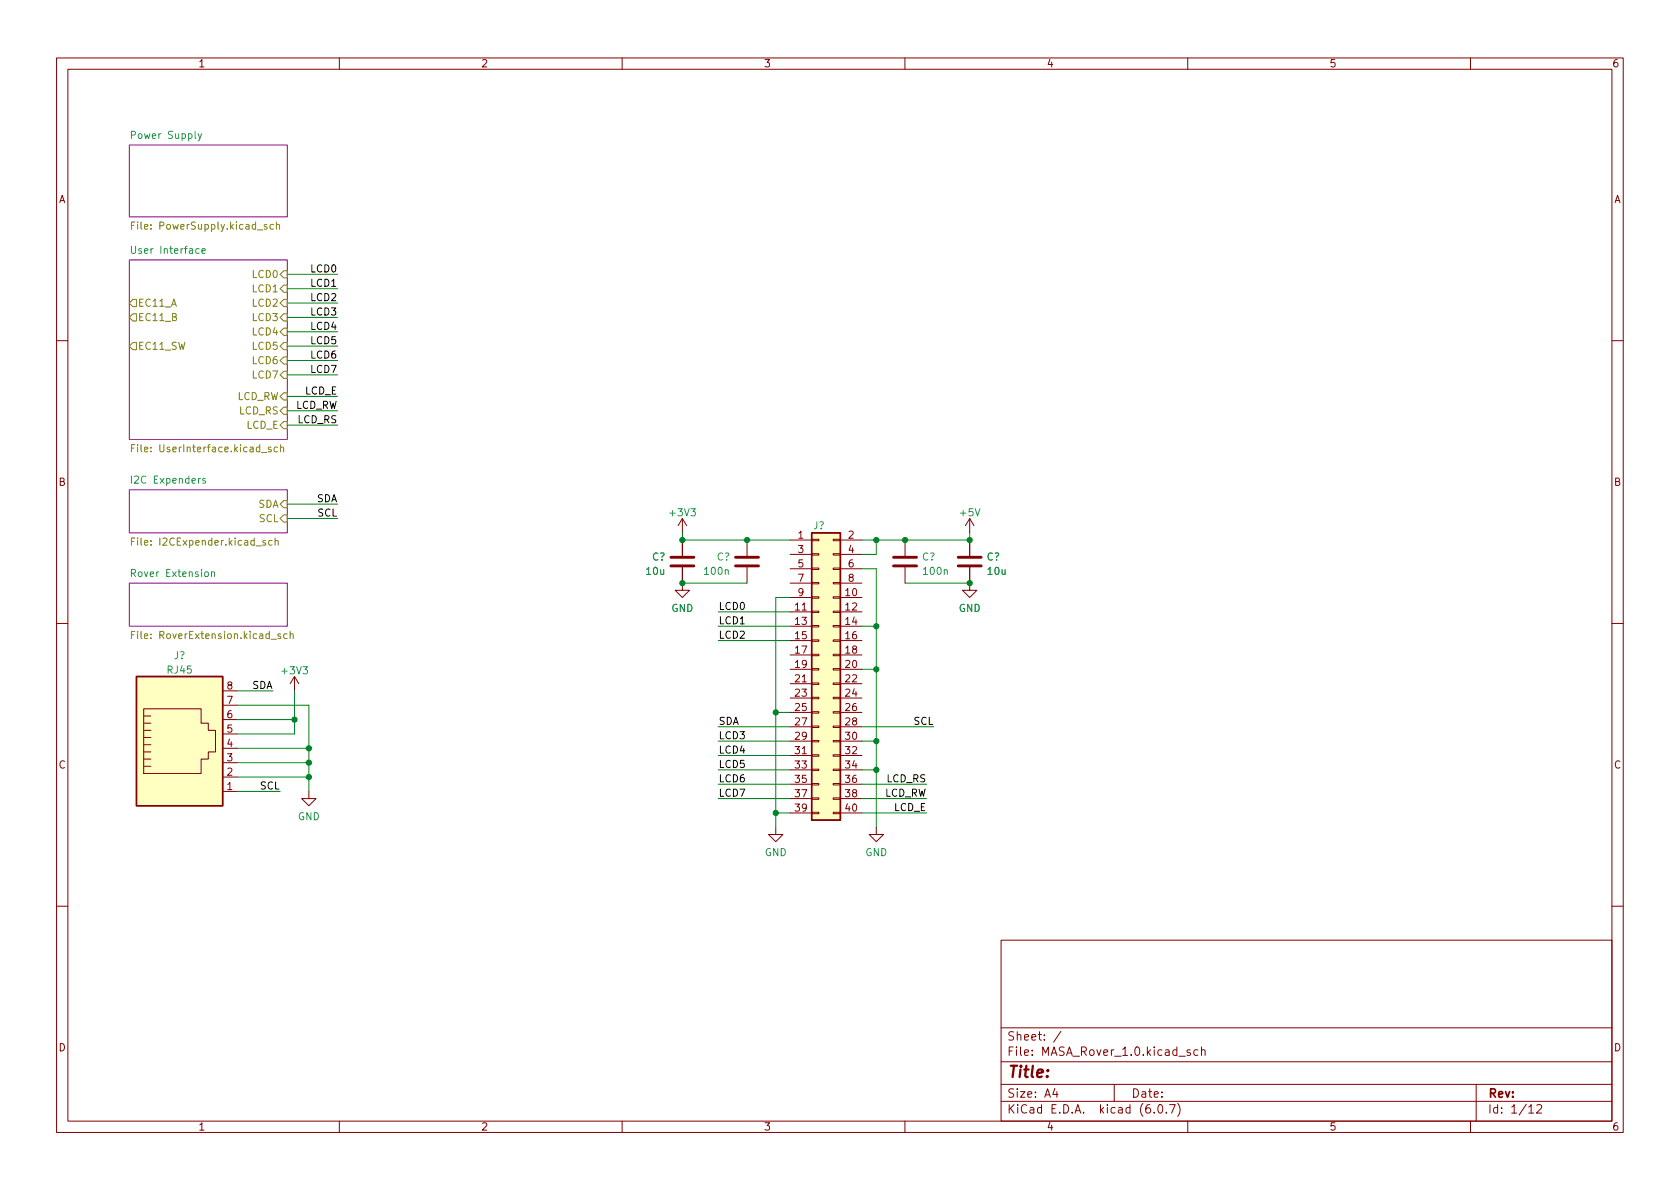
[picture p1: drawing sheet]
<svg xmlns="http://www.w3.org/2000/svg" width="297mm" height="210mm" viewBox="0 0 297 210" stroke-linecap="round" stroke-linejoin="round" font-family="sans-serif">
<g fill="none" stroke="#840000" stroke-width=".18">
<path d="M10 10.2h277v190.1h-277zM12 12.2h273v186.1h-273zM60 10.2v2M110 10.2v2M160 10.2v2M210 10.2v2M260 10.2v2M10 60.2h2M285 60.2h2M120.6 91.7v2.5M120.6 95.5v2.8M120.6 91.7l-.7 1.3"/>
<path d="M120.6 91.7l.8 1.3M132.1 95.5v2.8M139.7 95.5h3.8M139.7 98h3.8M143.5 97.9h1.3v.3h-1.3zM143.5 95.4h1.3v.2h-1.3zM147.3 97.9h1.3v.3h-1.3zM147.3 95.4h1.3v.2h-1.3zM148.6 95.5h3.8M148.6 98h3.8M160 95.5v2.8M171.4 91.7v2.5"/>
<path d="M171.4 95.5v2.8M171.4 91.7l-.7 1.3M171.4 91.7l.8 1.3M10 110.2h2M52.1 119.6l-.8 1.3M52.1 119.6v2.6M52.1 119.6l.7 1.3M120.6 100.3v4.1h-1.2l1.2 1.3 1.3-1.3h-1.3M132.1 100.3v2.8M139.7 105.7h3.8M139.7 108.2h3.8M139.7 110.7h3.8"/>
<path d="M139.7 113.3h3.8M139.7 115.8h3.8M139.7 118.4h3.8M139.7 100.6h3.8M139.7 103.1h3.8M143.5 118.2h1.3v.3h-1.3zM143.5 115.7h1.3v.2h-1.3zM143.5 113.2h1.3v.2h-1.3zM143.5 110.6h1.3v.3h-1.3zM143.5 108.1h1.3v.2h-1.3zM143.5 105.5h1.3v.3h-1.3zM143.5 103h1.3v.2h-1.3z"/>
<path d="M143.5 100.5h1.3v.2h-1.3zM147.3 118.2h1.3v.3h-1.3zM147.3 115.7h1.3v.2h-1.3zM147.3 113.2h1.3v.2h-1.3zM147.3 110.6h1.3v.3h-1.3zM147.3 108.1h1.3v.2h-1.3zM147.3 105.5h1.3v.3h-1.3zM147.3 103h1.3v.2h-1.3zM147.3 100.5h1.3v.2h-1.3zM148.6 105.7h3.8M148.6 108.2h3.8M148.6 110.7h3.8"/>
<path d="M148.6 113.3h3.8M148.6 115.8h3.8M148.6 118.4h3.8M148.6 100.6h3.8M148.6 103.1h3.8M160 100.3v2.8M171.4 100.3v4.1h1.3l-1.3 1.3-1.2-1.3h1.2M285 110.2h2M25.4 135.5h1.3M25.4 134.2h1.3M25.4 133h1.3M25.4 131.7h1.3"/>
<path d="M25.4 130.4h1.3M25.4 129.2h1.3M25.4 125.3h10.2v2.6h1.2v1.3h1.3v3.8h-1.3v1.2h-1.2v2.6h-10.2zM25.4 127.9h1.3M25.4 126.6h1.3M39.4 139.9h2.5M39.4 137.4h2.5M39.4 134.9h2.5M39.4 132.3h2.5M39.4 129.8h2.5M39.4 127.2h2.5M39.4 124.7h2.5"/>
<path d="M39.4 122.2h2.5M54.6 139.9v1.3h1.3l-1.3 1.3-1.3-1.3h1.3M139.7 120.9h3.8M139.7 123.4h3.8M139.7 126h3.8M139.7 128.5h3.8M139.7 131.1h3.8M139.7 133.6h3.8M139.7 136.1h3.8M139.7 138.7h3.8M143.5 138.6h1.3v.2h-1.3zM143.5 136h1.3v.3h-1.3z"/>
<path d="M143.5 133.5h1.3v.2h-1.3zM143.5 130.9h1.3v.3h-1.3zM143.5 128.4h1.3v.2h-1.3zM143.5 125.9h1.3v.2h-1.3zM143.5 123.3h1.3v.3h-1.3zM143.5 120.8h1.3v.2h-1.3zM147.3 138.6h1.3v.2h-1.3zM147.3 136h1.3v.3h-1.3zM147.3 133.5h1.3v.2h-1.3zM147.3 130.9h1.3v.3h-1.3zM147.3 128.4h1.3v.2h-1.3zM147.3 125.9h1.3v.2h-1.3z"/>
<path d="M147.3 123.3h1.3v.3h-1.3zM147.3 120.8h1.3v.2h-1.3zM148.6 120.9h3.8M148.6 123.4h3.8M148.6 126h3.8M148.6 128.5h3.8M148.6 131.1h3.8M148.6 133.6h3.8M148.6 136.1h3.8M148.6 138.7h3.8M137.2 146.3v1.3h1.2l-1.2 1.2-1.3-1.2h1.3M139.7 141.2h3.8"/>
<path d="M139.7 143.8h3.8M143.5 143.6h1.3v.3h-1.3zM143.5 141.1h1.3v.2h-1.3zM147.3 143.6h1.3v.3h-1.3zM147.3 141.1h1.3v.2h-1.3zM148.6 141.2h3.8M148.6 143.8h3.8M154.9 146.3v1.3h1.3l-1.3 1.2-1.2-1.2h1.2M10 160.2h2M177 166.3h108v32h-108zM285 160.2h2M60 198.3v2"/>
<path d="M110 198.3v2M160 198.3v2M177 194.8h108M177 191.8h108M177 187.8h108M177 181.8h108M186.5 192.5l-.4 1h1M186.9 193v1M187.6 182.4l-1.3 1.9M197 191.8v3M204.1 196.7v.1M204.9 195.4l.2-.1a.81 .81 0 0 1 .6 .7 .81 .81 0 0 1-.3 .8h-.2a.81 .81 0 0 1-.6-.6 .81 .81 0 0 1 .3-.8z"/>
<path d="M206.2 196.7v.1M206.8 195.3h1l-.7 1.5M208.2 195.1a1.72 1.72 0 0 1 0 2.3M210 198.3v2M210.4 185.7l-.3-.1-.2 .2v.3l.5 .1v.4h-.5M211.8 185.7l-.4-.1-.3 .3v.4l.1 .3h.6M212.4 185.8l.2-.2 .4 .1 .1 .9M212.4 185.1v1.5M260 198.3v2M261 191.8v6.5M270.3 195.8l.4-.5v1.5M270.3 196.8h.9"/>
<path d="M271.7 195.5l.6-.2 .2 .2 .1 .3-.9 1h.9"/>
</g>
<g fill="#fff" stroke="#fff" stroke-width=".18">
<path d="M22.9 46h27.9v31.7h-27.9z"/>
<path d="M22.9 25.6h27.9v12.7h-27.9z"/>
<path d="M22.9 103.1h27.9v7.6h-27.9z"/>
<path d="M22.9 86.6h27.9v7.6h-27.9z"/>
</g>
<path d="M22.9 25.6h27.9v12.7h-27.9zM22.9 46h27.9v31.7h-27.9zM22.9 86.6h27.9v7.6h-27.9zM22.9 103.1h27.9v7.6h-27.9z" fill="none" stroke="#840084" stroke-width=".18"/>
<g fill="none" stroke="#848400" stroke-width=".18">
<path d="M23.2 39.9h.5M23.8 39.3h-.6v1.2M48.3 39.7h-.3l-.3 .2 .2 .6h.4M48.9 39.8l.2-.1h.3v.8M48.9 39.3v1.2M23.5 55.5h.6v1.3h-.6l-.6-.7zM23.5 53h.6v1.2h-.6l-.6-.6zM50.2 58h.6v1.3h-.6l-.7-.6zM50.2 47.9h.6v1.2h-.6l-.7-.6zM50.2 53h.6v1.2h-.6l-.7-.6zM50.2 55.5h.6v1.3h-.6l-.7-.7zM50.2 50.4h.6v1.3h-.6l-.7-.7z"/>
<path d="M23.2 79.2h.5M23.5 60.6h.6v1.2h-.6l-.6-.6zM23.8 78.6h-.6v1.3M47.9 79.1h-.3l-.2 .1 .1 .2 .4 .1v.3h-.5M49.1 79.1h-.4l-.2 .2 .1 .5h.5M49.6 79.2l.2-.1h.3l.1 .8M49.6 78.6v1.3M50.2 65.7h.6v1.2h-.6l-.7-.6zM50.2 63.1h.6v1.3h-.6l-.7-.7zM50.2 69.5h.6v1.2h-.6l-.7-.6zM50.2 60.6h.6v1.2h-.6l-.7-.6zM50.2 72h.6v1.3h-.6l-.7-.7z"/>
<path d="M50.2 74.5h.6v1.3h-.6l-.7-.6zM23.2 95.7h.5M23.8 95.1h-.6v1.3M48.1 95.6h-.4l-.2 .2 .1 .5h.5M48.6 95.7l.2-.1h.3l.1 .8M48.6 95.1v1.3M50.2 91.1h.6v1.2h-.6l-.7-.6zM50.2 88.5h.6v1.3h-.6l-.7-.7zM23.2 112.3h.5M23.8 111.6h-.6v1.3M49.6 112.1h-.3l-.2 .2 .1 .1 .4 .2v.3h-.5M50.8 112.1h-.4l-.2 .2 .1 .6h.5"/>
<path d="M51.3 112.2l.2-.1h.3v.8M51.3 111.6v1.3"/>
</g>
<path d="M35 23.6l.3 .9M35.6 23.6l-.4 1.2-.2 .1M23.2 43.5v1.1l.3 .2h.2l.3-.2v-1.1M35.7 44.4l.6-.1-.1-.3h-.3l-.2 .1 .1 .6h.4M36.3 84.7l-.3-.1-.2 .2 .1 .2 .4 .1v.3h-.5M37.4 101.2l.2-.1 .3 .1v.8M37.4 101.1v.9" fill="none" stroke="#008484" stroke-width=".18"/>
<path d="M118.6 98.5h4.1M130 98.5h4.1M158 98.5h4.1M169.4 98.5h4.1M118.6 100.1h4.1M130 100.1h4.1M158 100.1h4.1M169.4 100.1h4.1" fill="none" stroke="#840000" stroke-width=".51"/>
<g fill="#ffffc2" stroke="#ffffc2" stroke-width=".18">
<path d="M143.5 94.2h5.1v50.8h-5.1z"/>
<path d="M24.1 119.6h15.3v22.9h-15.3z"/>
</g>
<path d="M143.5 94.2h5.1v50.8h-5.1zM24.1 119.6h15.3v22.9h-15.3z" fill="none" stroke="#840000" stroke-width=".25"/>
<g fill="none" stroke="#008400" stroke-width=".18">
<path d="M50.8 58.7h8.9M50.8 48.5h8.9M50.8 51h8.9M50.8 53.6h8.9M50.8 56.1h8.9M50.8 61.2h8.9M50.8 63.7h8.9M50.8 70.1h8.9M50.8 72.6h8.9M50.8 66.3h8.9M50.8 75.2h8.9M50.8 91.7h8.9"/>
<path d="M50.8 89.1h8.9M120.6 94.2v1.3h19.1M154.9 95.5v2.5h-2.5M171.4 94.2v1.3h-19M120.6 103.1h11.5M127 110.7h12.7M127 113.3h12.7M127 108.2h12.7M139.7 105.7h-2.5v40.6M152.4 100.6h2.5v45.7M152.4 110.7h2.5M152.4 118.4h2.5"/>
<path d="M160 103.1h11.4M41.9 124.7h12.7v15.2M41.9 127.2h10.2M41.9 122.2h6.4M41.9 134.9h12.7M41.9 139.9h7.6M41.9 137.4h12.7M41.9 132.3h12.7M52.1 122.2v7.6h-10.2M127 136.1h12.7M127 138.7h12.7M127 133.6h12.7"/>
<path d="M127 131.1h12.7M127 128.5h12.7M137.2 126h2.5M152.4 136.1h2.5M152.4 138.7h11.4M152.4 131.1h2.5M152.4 128.5h12.7M127 141.2h12.7M137.2 143.8h2.5M152.4 143.8h11.4M152.4 141.2h11.4"/>
</g>
<g fill="#008400" stroke="#008400" stroke-width=".18">
<circle cx="154.9" cy="131.1" r=".46"/>
<circle cx="154.9" cy="136.1" r=".46"/>
<circle cx="137.2" cy="126" r=".46"/>
<circle cx="137.2" cy="143.8" r=".46"/>
<circle cx="154.9" cy="118.4" r=".46"/>
<circle cx="171.4" cy="103.1" r=".46"/>
<circle cx="171.4" cy="95.5" r=".46"/>
<circle cx="160" cy="95.5" r=".46"/>
<circle cx="132.1" cy="95.5" r=".46"/>
<circle cx="154.9" cy="95.5" r=".46"/>
<circle cx="154.9" cy="110.7" r=".46"/>
<circle cx="120.6" cy="95.5" r=".46"/>
<circle cx="120.6" cy="103.1" r=".46"/>
<circle cx="52.1" cy="127.2" r=".46"/>
<circle cx="54.6" cy="132.3" r=".46"/>
<circle cx="54.6" cy="137.4" r=".46"/>
<circle cx="54.6" cy="134.9" r=".46"/>
</g>
<text font-size="2.8" fill="#840000" x="178" y="190.6">Title:</text>
<g font-size="2.1" fill="#840000">
<text x="178" y="184">Sheet: /</text>
<text x="178" y="186.7">File: MASA_Rover_1.0.kicad_sch</text>
<text x="178" y="196.9">KiCad E.D.A. kicad (6.0.7)</text>
<text x="178" y="194.1">Size: A4</text>
<text x="200" y="194.1">Date:</text>
<text x="263" y="194.1">Rev:</text>
<text x="263" y="196.9">Id: 1/12</text>
</g>
<g font-size="1.8" fill="#840000">
<text x="35" y="11.9">1</text>
<text x="85" y="11.9">2</text>
<text x="135" y="11.9">3</text>
<text x="185" y="11.9">4</text>
<text x="235" y="11.9">5</text>
<text x="285" y="11.9">6</text>
<text x="10.3" y="35.9">A</text>
<text x="285.3" y="35.9">A</text>
<text x="10.3" y="85.9">B</text>
<text x="285.3" y="85.9">B</text>
<text x="141.1" y="95.2">1</text>
<text x="150" y="95.2">2</text>
<text x="141.1" y="97.8">3</text>
<text x="141.1" y="100.3">5</text>
<text x="150" y="97.8">4</text>
<text x="150" y="100.3">6</text>
<text x="140.6" y="107.9">11</text>
<text x="141.1" y="102.9">7</text>
<text x="141.1" y="105.4">9</text>
<text x="149.5" y="105.4">10</text>
<text x="149.5" y="107.9">12</text>
<text x="150" y="102.9">8</text>
<text x="140.6" y="110.5">13</text>
<text x="140.6" y="113">15</text>
<text x="149.5" y="110.5">14</text>
<text x="149.5" y="113">16</text>
<text x="140.6" y="115.6">17</text>
<text x="140.6" y="118.1">19</text>
<text x="149.5" y="115.6">18</text>
<text x="149.5" y="118.1">20</text>
<text x="40.1" y="124.5">7</text>
<text x="40.1" y="121.9">8</text>
<text x="140.6" y="120.6">21</text>
<text x="140.6" y="123.2">23</text>
<text x="140.6" y="125.7">25</text>
<text x="149.5" y="120.6">22</text>
<text x="149.5" y="123.2">24</text>
<text x="149.5" y="125.7">26</text>
<text x="40.1" y="129.5">5</text>
<text x="40.1" y="127">6</text>
<text x="140.6" y="128.3">27</text>
<text x="140.6" y="130.8">29</text>
<text x="149.5" y="128.3">28</text>
<text x="149.5" y="130.8">30</text>
<text x="10.3" y="135.9">C</text>
<text x="40.1" y="137.2">2</text>
<text x="40.1" y="134.6">3</text>
<text x="40.1" y="132.1">4</text>
<text x="140.6" y="133.3">31</text>
<text x="140.6" y="135.9">33</text>
<text x="149.5" y="133.3">32</text>
<text x="149.5" y="135.9">34</text>
<text x="285.3" y="135.9">C</text>
<text x="40.1" y="139.7">1</text>
<text x="140.6" y="138.4">35</text>
<text x="140.6" y="141">37</text>
<text x="140.6" y="143.5">39</text>
<text x="149.5" y="138.4">36</text>
<text x="149.5" y="141">38</text>
<text x="149.5" y="143.5">40</text>
<text x="10.3" y="185.9">D</text>
<text x="285.3" y="185.9">D</text>
<text x="35" y="199.9">1</text>
<text x="85" y="199.9">2</text>
<text x="135" y="199.9">3</text>
<text x="185" y="199.9">4</text>
<text x="235" y="199.9">5</text>
<text x="285" y="199.9">6</text>
</g>
<g font-size="1.8" fill="#008484">
<text x="23.5" y="24.5">Power Supply</text>
<text x="23.8" y="44.9">User Interface</text>
<text x="23.6" y="85.5">I2C Expenders</text>
<text x="118.6" y="91.3">+3V3</text>
<text x="143.7" y="93.6">J?</text>
<text x="169.9" y="91.3">+5V</text>
<text x="114.3" y="101.6">10u</text>
<text x="115.3" y="99.1">C?</text>
<text x="124.7" y="101.6">100n</text>
<text x="126.7" y="99.1">C?</text>
<text x="163" y="99.1">C?</text>
<text x="163.4" y="101.6">100n</text>
<text x="174.5" y="99.1">C?</text>
<text x="174.7" y="101.6">10u</text>
<text x="23.6" y="102">Rover Extension</text>
<text x="118.7" y="108.2">GND</text>
<text x="169.5" y="108.2">GND</text>
<text x="29.6" y="119.1">RJ45</text>
<text x="30.7" y="116.6">J?</text>
<text x="50" y="119.2">+3V3</text>
<text x="52.6" y="145">GND</text>
<text x="135.2" y="151.4">GND</text>
<text x="153" y="151.4">GND</text>
</g>
<g font-size="1.8" fill="#848400">
<text x="24.1" y="40.6">File: PowerSupply.kicad_sch</text>
<text x="44.7" y="49.1">LCD0</text>
<text x="44.7" y="51.7">LCD1</text>
<text x="24.3" y="56.8">EC11_B</text>
<text x="24.3" y="54.2">EC11_A</text>
<text x="44.7" y="59.3">LCD4</text>
<text x="44.7" y="54.2">LCD2</text>
<text x="44.7" y="56.8">LCD3</text>
<text x="24.3" y="61.8">EC11_SW</text>
<text x="44.7" y="64.4">LCD6</text>
<text x="44.7" y="61.8">LCD5</text>
<text x="41.8" y="70.7">LCD_RW</text>
<text x="44.7" y="66.9">LCD7</text>
<text x="42.3" y="73.3">LCD_RS</text>
<text x="43.5" y="75.8">LCD_E</text>
<text x="24.5" y="80">File: UserInterface.kicad_sch</text>
<text x="45.6" y="89.8">SDA</text>
<text x="45.8" y="92.3">SCL</text>
<text x="24.2" y="96.5">File: I2CExpender.kicad_sch</text>
<text x="24.2" y="113">File: RoverExtension.kicad_sch</text>
</g>
<g font-size="1.8">
<text x="55.1" y="48.2">LCD0</text>
<text x="55.1" y="53.2">LCD2</text>
<text x="55.1" y="50.7">LCD1</text>
<text x="55.1" y="58.3">LCD4</text>
<text x="55.1" y="55.8">LCD3</text>
<text x="55.1" y="60.9">LCD5</text>
<text x="55.1" y="63.4">LCD6</text>
<text x="55.1" y="65.9">LCD7</text>
<text x="53.9" y="69.7">LCD_E</text>
<text x="52.1" y="72.3">LCD_RW</text>
<text x="52.6" y="74.8">LCD_RS</text>
<text x="56" y="88.8">SDA</text>
<text x="56.2" y="91.3">SCL</text>
<text x="127" y="107.8">LCD0</text>
<text x="127" y="112.9">LCD2</text>
<text x="127" y="110.4">LCD1</text>
<text x="44.5" y="121.8">SDA</text>
<text x="127" y="128.2">SDA</text>
<text x="127" y="130.7">LCD3</text>
<text x="161.6" y="128.2">SCL</text>
<text x="127" y="135.8">LCD5</text>
<text x="127" y="133.2">LCD4</text>
<text x="46" y="139.6">SCL</text>
<text x="127" y="140.9">LCD7</text>
<text x="127" y="138.3">LCD6</text>
<text x="156.3" y="140.9">LCD_RW</text>
<text x="156.8" y="138.3">LCD_RS</text>
<text x="158" y="143.4">LCD_E</text>
</g>
</svg>
